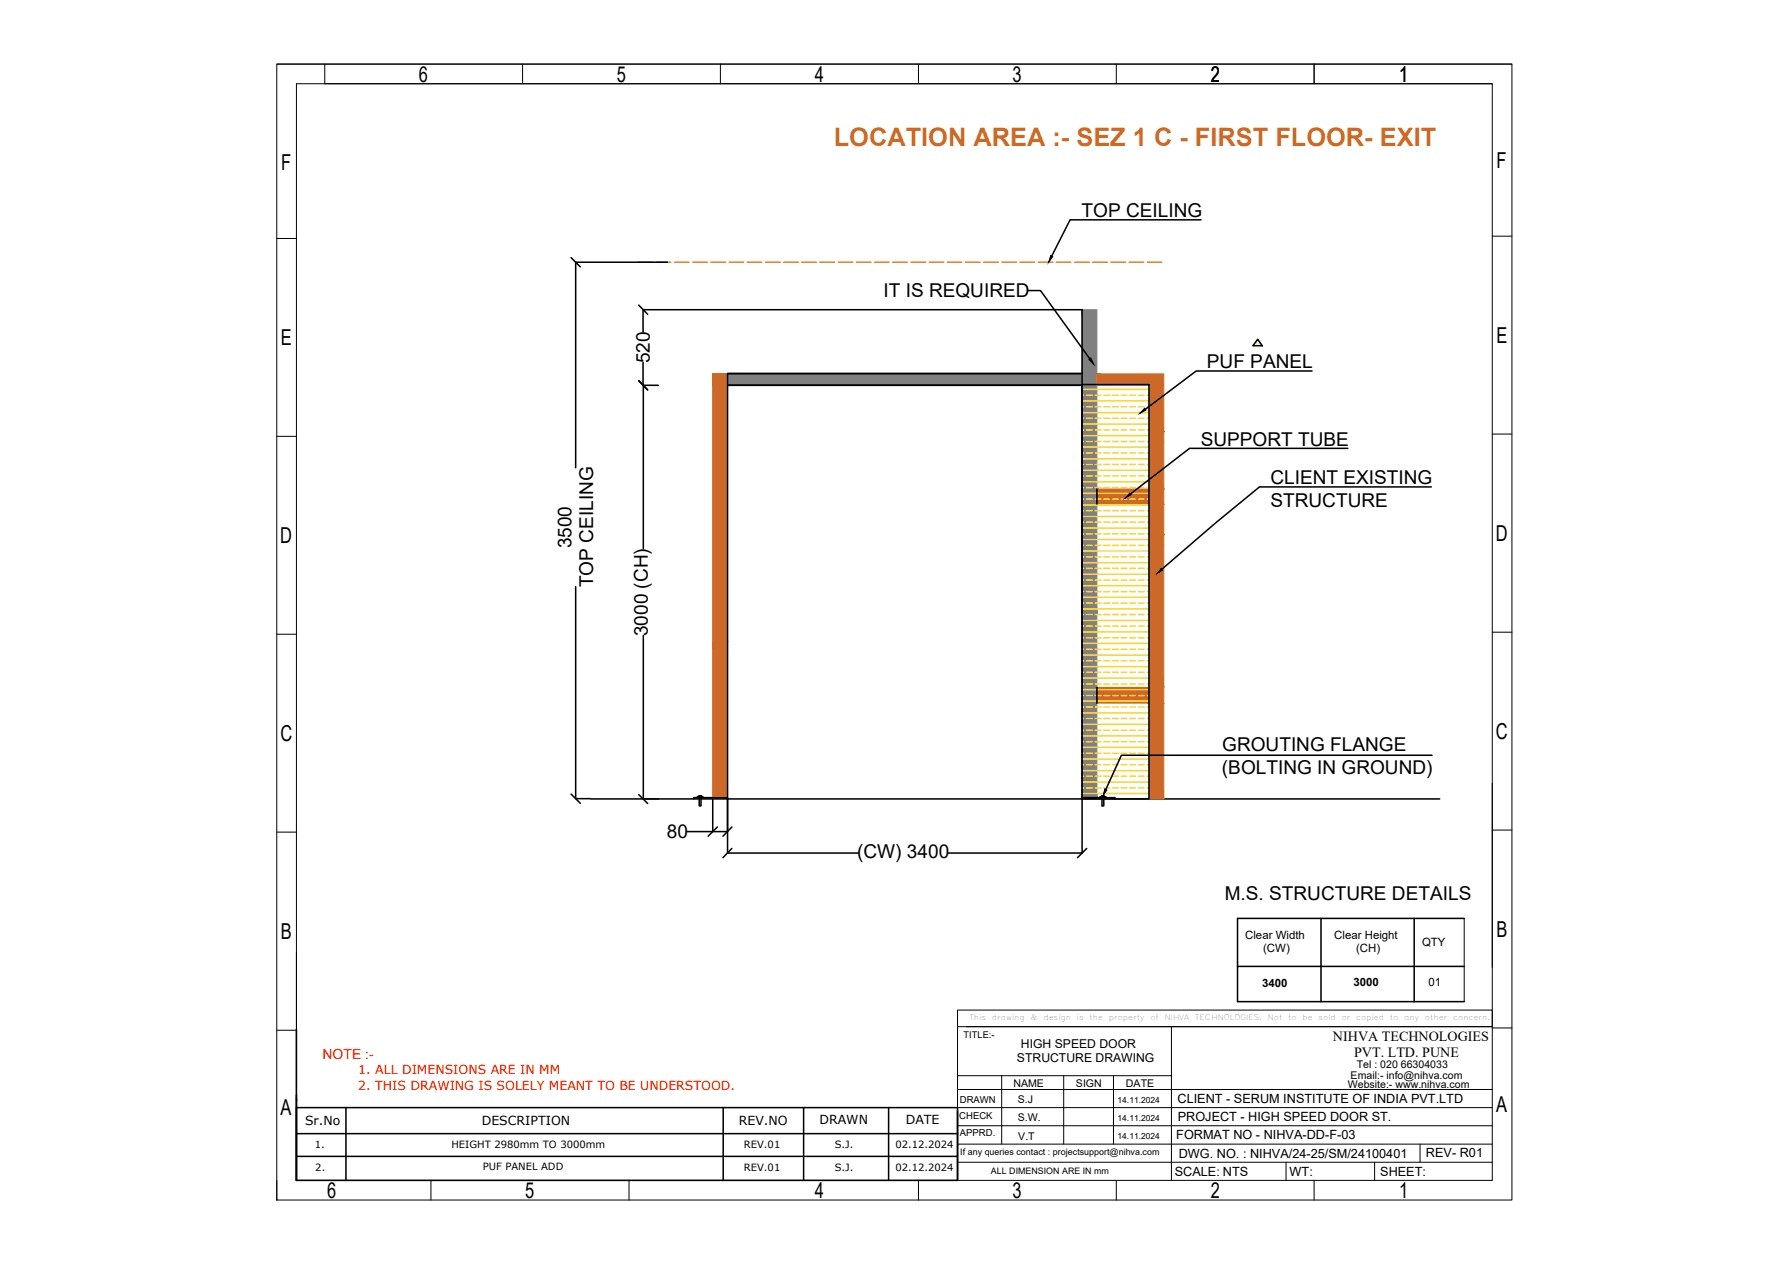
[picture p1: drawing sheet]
<svg xmlns="http://www.w3.org/2000/svg" width="297mm" height="210mm" viewBox="0 0 297 210" stroke-linecap="round" stroke-linejoin="round" font-family="sans-serif">
<!-- layer: 0 -->
<g fill="#808080" stroke="#808080" stroke-width=".17">
<path d="M120.7 61.9l58.8 2v-2zM120.7 61.9l58.8 2h-58.8z"/>
<path d="M179.5 51.4l2.4 50.3v-50.3zM179.5 51.4l2.4 50.3h-2.4z"/>
<path d="M179.5 101.7l2.4 30.5v-30.5zM179.5 101.7l2.4 30.5h-2.4z"/>
</g>
<g fill="none" stroke="#000" stroke-width=".17">
<path d="M45.9 10.6h204.9v188.4h-204.9zM45.9 10.6h204.9M53.9 10.6v3.3h193.6v181.8h-198.3v-181.8h198.3M86.7 10.6v3.3M119.5 10.6v3.3M152.3 10.6v3.3M185.1 10.6v3.3M217.9 10.6v3.3M45.9 39.5h3.3M247.5 39.2h3.3M45.9 72.3h3.3M247.5 72h3.3"/>
<path d="M45.9 105.2h3.3M247.5 104.8h3.3M45.9 138h3.3M247.5 129.9v30.5M247.5 137.6h3.3M242.8 152.3v13.8M45.9 170.8h3.3M158.8 167.5h88.7v2.7h-88.7zM158.8 170.2v25.5M158.8 178.4h35.5M160.3 170.2h87.2M166.1 178.4v11.3"/>
<path d="M176.4 178.4v11.3M184.7 178.4v11.3M194.3 170.2v25.5M218.4 166v.1M247.5 170.4h3.3M45.9 195.7v3.3M71.5 195.7v3.3M104.3 195.7v3.3M152.3 195.7v3.3M158.8 189.7h88.7M158.8 186.6h88.7M158.8 183.6h88.7"/>
<path d="M158.8 180.6h88.7M158.8 192.7h88.7M185.1 195.7v3.3M213.3 192.7v3M217.9 195.7v3.3M228 192.7v3M235.5 189.7v3"/>
</g>
<g fill="none" stroke="#000" stroke-width=".25">
<path d="M199.2 36.4h-21.7l-3.1 6.1M94.7 42.7l1.5 1.5M105.9 50.6l1.5 1.5M106.7 55.1v-3.7h72.8v81.1M110.7 43.5h-15.2v34.1M170.6 48.2h2l8.1 11.3M208.6 56.3l.8 1h-1.6zM105.9 63.1l1.5 1.5M106.7 60.1v3.8h2.5M106.7 63.9v27.1M120.7 63.9h58.8M179.5 61.9h-58.8v70.6v-.3h-4.6"/>
<path d="M179.5 63.8h11.1v68.7h-11.1zM217.6 61.5h-19.2l-8.4 6.4M223.5 74.3h-26.2l-9.8 7.6M95.5 97.3v35.1h2.4M181.9 81.1v2.5M237.4 80.7h-28.5l-7.3 6-8.9 7.7M106.7 105.4v27.1M181.9 114v2.6M94.7 131.7l1.5 1.5M98 132.5h140.8M105.9 131.7l1.5 1.5M113.9 137.9h4.3"/>
<path d="M115.9 132h.4l-.2 .1h.2v1.5h-.3v-1.5h.1zM115.9 132.1h-.2v.1h.6M116.3 132.2h-1.2v.3M116.3 132.1h.3v.1h-.3M118.2 132.5v5.4h2.5v-5.4v8.9h21.7M119 137.1l-1.6 1.5M121.4 137.1l-1.5 1.5M179.5 132.2h5.4v.3M179.5 132.5v8.9h-22.2M182.7 132h.4l-.2 .1h.2v1.5h-.3v-1.5h.1zM182.7 132.1h-.2v.1h.9v-.1h-.3M237.5 125.2h-51.5l-2.6 5.7"/>
<path d="M121.4 140.7l-1.5 1.5M180.2 140.7l-1.5 1.5M219.1 152.3v13.8M234.5 152.3v13.8M242.8 152.3h-37.6v13.8h37.6M49.2 170.7v25M205.2 160.2h37.6M49.2 183.6h109.6v12.1h-109.6zM49.2 182.3h.1M49.2 188h109.6M49.2 191.7h109.6M57.4 183.6v12.1"/>
<path d="M119.9 183.6v12.1M133.3 183.6v12.1M147.4 183.6v12.1M158.8 184.1v11.6"/>
</g>
<g fill="#cd6928" stroke="#cd6928" stroke-width=".17">
<path d="M190.6 63.9h2.4v7.6z"/>
<path d="M190.6 83.6h2.4v5z"/>
<path d="M118.2 61.9l2.5 44.5v-44.5zM118.2 61.9l2.5 44.5h-2.5z"/>
<path d="M118.2 106.4l2.5 25.8v-25.8zM118.2 106.4l2.5 25.8h-2.5z"/>
<path d="M181.9 62l11.1 1.9v-1.9zM181.9 62l11.1 1.9h-11.1z"/>
<path d="M190.6 63.9v7.6h2.4zM190.6 71.5h2.4l-2.4 1.8zM190.6 73.3h2.4v-1.8z"/>
<path d="M190.6 73.3l2.4 7.8v-7.8zM190.6 73.3l2.4 7.8h-2.4z"/>
<path d="M190.6 81.1l2.4 2.5v-2.5zM190.6 81.1l2.4 2.5h-2.4z"/>
<path d="M181.9 81.1l8.7 2.5v-2.5zM181.9 81.1l8.7 2.5h-8.7z"/>
<path d="M190.6 83.6v5h2.4zM190.6 88.6h2.4l-2.4 1.8zM190.6 90.4h2.4v-1.8z"/>
<path d="M190.6 90.4l2.4 23.6v-23.6zM190.6 90.4l2.4 23.6h-2.4z"/>
<path d="M190.6 114l2.4 2.6v-2.6zM190.6 114l2.4 2.6h-2.4z"/>
<path d="M181.9 114l8.7 2.6v-2.6zM181.9 114l8.7 2.6h-8.7z"/>
<path d="M190.6 116.6l2.4 15.9v-15.9zM190.6 116.6l2.4 15.9h-2.4z"/>
</g>
<g fill="none" stroke="#f8d731" stroke-width=".25">
<path d="M179.5 64.6h11.1M179.5 66.5h11.1M179.5 68.4h11.1M179.5 70.3h11.1M179.5 72.2h11.1M179.5 74.1h11.1M179.5 76.1h11.1M179.5 78h11.1M179.5 79.9h11.1M179.5 65.5h.2M179.5 67.4h.2M179.5 69.3h.2"/>
<path d="M179.5 71.3h.2M179.5 73.2h.2M179.5 75.1h.2M179.5 77h.2M179.5 78.9h.2M180.2 65.5h1M180.2 67.4h1M180.2 69.3h1M180.2 71.3h1M180.2 73.2h1M180.2 75.1h1M180.2 77h1"/>
<path d="M180.2 78.9h1M181.6 65.5h1M181.6 67.4h1M181.6 69.3h1M181.6 71.3h1M181.6 73.2h1M181.6 75.1h1M181.6 77h1M181.6 78.9h1M183.1 65.5h.9M183.1 67.4h.9M183.1 69.3h.9"/>
<path d="M183.1 71.3h.9M183.1 73.2h.9M183.1 75.1h.9M183.1 77h.9M183.1 78.9h.9M184.5 65.5h1M184.5 67.4h1M184.5 69.3h1M184.5 71.3h1M184.5 73.2h1M184.5 75.1h1M184.5 77h1"/>
<path d="M184.5 78.9h1M185.9 65.5h1M185.9 67.4h1M185.9 69.3h1M185.9 71.3h1M185.9 73.2h1M185.9 75.1h1M185.9 77h1M185.9 78.9h1M187.4 65.5h.9M187.4 67.4h.9M187.4 69.3h.9"/>
<path d="M187.4 71.3h.9M187.4 73.2h.9M187.4 75.1h.9M187.4 77h.9M187.4 78.9h.9M188.8 65.5h1M188.8 67.4h1M188.8 69.3h1M188.8 71.3h1M188.8 73.2h1M188.8 75.1h1M188.8 77h1"/>
<path d="M188.8 78.9h1M190.3 65.5h.3M190.3 67.4h.3M190.3 69.3h.3M190.3 71.3h.3M190.3 73.2h.3M190.3 75.1h.3M190.3 77h.3M190.3 78.9h.3M179.5 81.8h11.1M179.5 83.7h11.1M179.5 85.6h11.1"/>
<path d="M179.5 87.5h11.1M179.5 89.5h11.1M179.5 91.4h11.1M179.5 93.3h11.1M179.5 95.2h11.1M179.5 97.1h11.1M179.5 99h11.1M179.5 80.9h.2M179.5 82.8h.2M179.5 84.7h.2M179.5 86.6h.2M179.5 88.5h.2"/>
<path d="M179.5 90.4h.2M179.5 92.3h.2M179.5 94.2h.2M179.5 96.2h.2M179.5 98.1h.2M179.5 100h.2M180.2 80.9h1M180.2 82.8h1M180.2 84.7h1M180.2 86.6h1M180.2 88.5h1M180.2 90.4h1"/>
<path d="M180.2 92.3h1M180.2 94.2h1M180.2 96.2h1M180.2 98.1h1M180.2 100h1M181.6 80.9h1M181.6 82.8h1M181.6 84.7h1M181.6 86.6h1M181.6 88.5h1M181.6 90.4h1M181.6 92.3h1"/>
<path d="M181.6 94.2h1M181.6 96.2h1M181.6 98.1h1M181.6 100h1M183.1 80.9h.9M183.1 82.8h.9M183.1 84.7h.9M183.1 86.6h.9M183.1 88.5h.9M183.1 90.4h.9M183.1 92.3h.9M183.1 94.2h.9"/>
<path d="M183.1 96.2h.9M183.1 98.1h.9M183.1 100h.9M184.5 80.9h1M184.5 82.8h1M184.5 84.7h1M184.5 86.6h1M184.5 88.5h1M184.5 90.4h1M184.5 92.3h1M184.5 94.2h1M184.5 96.2h1"/>
<path d="M184.5 98.1h1M184.5 100h1M185.9 80.9h1M185.9 82.8h1M185.9 84.7h1M185.9 86.6h1M185.9 88.5h1M185.9 90.4h1M185.9 92.3h1M185.9 94.2h1M185.9 96.2h1M185.9 98.1h1"/>
<path d="M185.9 100h1M187.4 80.9h.9M187.4 82.8h.9M187.4 84.7h.9M187.4 86.6h.9M187.4 88.5h.9M187.4 90.4h.9M187.4 92.3h.9M187.4 94.2h.9M187.4 96.2h.9M187.4 98.1h.9M187.4 100h.9"/>
<path d="M188.8 80.9h1M188.8 82.8h1M188.8 84.7h1M188.8 86.6h1M188.8 88.5h1M188.8 90.4h1M188.8 92.3h1M188.8 94.2h1M188.8 96.2h1M188.8 98.1h1M188.8 100h1M190.3 80.9h.3"/>
<path d="M190.3 82.8h.3M190.3 84.7h.3M190.3 86.6h.3M190.3 88.5h.3M190.3 90.4h.3M190.3 92.3h.3M190.3 94.2h.3M190.3 96.2h.3M190.3 98.1h.3M190.3 100h.3M179.5 101h11.1M179.5 102.9h11.1"/>
<path d="M179.5 104.8h11.1M179.5 106.7h11.1M179.5 108.6h11.1M179.5 110.5h11.1M179.5 112.4h11.1M179.5 114.3h11.1M179.5 116.2h11.1M179.5 118.2h11.1M179.5 101.9h.2M179.5 103.8h.2M179.5 105.7h.2M179.5 107.7h.2"/>
<path d="M179.5 109.6h.2M179.5 111.5h.2M179.5 113.4h.2M179.5 115.3h.2M179.5 117.2h.2M179.5 119.1h.2M180.2 101.9h1M180.2 103.8h1M180.2 105.7h1M180.2 107.7h1M180.2 109.6h1M180.2 111.5h1"/>
<path d="M180.2 113.4h1M180.2 115.3h1M180.2 117.2h1M180.2 119.1h1M181.6 101.9h1M181.6 103.8h1M181.6 105.7h1M181.6 107.7h1M181.6 109.6h1M181.6 111.5h1M181.6 113.4h1M181.6 115.3h1"/>
<path d="M181.6 117.2h1M181.6 119.1h1M183.1 101.9h.9M183.1 103.8h.9M183.1 105.7h.9M183.1 107.7h.9M183.1 109.6h.9M183.1 111.5h.9M183.1 113.4h.9M183.1 115.3h.9M183.1 117.2h.9M183.1 119.1h.9"/>
<path d="M184.5 101.9h1M184.5 103.8h1M184.5 105.7h1M184.5 107.7h1M184.5 109.6h1M184.5 111.5h1M184.5 113.4h1M184.5 115.3h1M184.5 117.2h1M184.5 119.1h1M185.9 101.9h1M185.9 103.8h1"/>
<path d="M185.9 105.7h1M185.9 107.7h1M185.9 109.6h1M185.9 111.5h1M185.9 113.4h1M185.9 115.3h1M185.9 117.2h1M185.9 119.1h1M187.4 101.9h.9M187.4 103.8h.9M187.4 105.7h.9M187.4 107.7h.9"/>
<path d="M187.4 109.6h.9M187.4 111.5h.9M187.4 113.4h.9M187.4 115.3h.9M187.4 117.2h.9M187.4 119.1h.9M188.8 101.9h1M188.8 103.8h1M188.8 105.7h1M188.8 107.7h1M188.8 109.6h1M188.8 111.5h1"/>
<path d="M188.8 113.4h1M188.8 115.3h1M188.8 117.2h1M188.8 119.1h1M190.3 101.9h.3M190.3 103.8h.3M190.3 105.7h.3M190.3 107.7h.3M190.3 109.6h.3M190.3 111.5h.3M190.3 113.4h.3M190.3 115.3h.3"/>
<path d="M190.3 117.2h.3M190.3 119.1h.3M179.5 120.1h11.1M179.5 122h11.1M179.5 123.9h11.1M179.5 125.9h11.1M179.5 127.8h11.1M179.5 129.7h11.1M179.5 131.6h11.1M179.5 121.1h.2M179.5 123h.2M179.5 124.9h.2"/>
<path d="M179.5 126.8h.2M179.5 128.7h.2M179.5 130.6h.2M180.2 121.1h1M180.2 123h1M180.2 124.9h1M180.2 126.8h1M180.2 128.7h1M180.2 130.6h1M181.6 121.1h1M181.6 123h1M181.6 124.9h1"/>
<path d="M181.6 126.8h1M181.6 128.7h1M181.6 130.6h1M183.1 121.1h.9M183.1 123h.9M183.1 124.9h.9M183.1 126.8h.9M183.1 128.7h.9M183.1 130.6h.9M184.5 121.1h1M184.5 123h1M184.5 124.9h1"/>
<path d="M184.5 126.8h1M184.5 128.7h1M184.5 130.6h1M185.9 121.1h1M185.9 123h1M185.9 124.9h1M185.9 126.8h1M185.9 128.7h1M185.9 130.6h1M187.4 121.1h.9M187.4 123h.9M187.4 124.9h.9"/>
<path d="M187.4 126.8h.9M187.4 128.7h.9M187.4 130.6h.9M188.8 121.1h1M188.8 123h1M188.8 124.9h1M188.8 126.8h1M188.8 128.7h1M188.8 130.6h1M190.3 121.1h.3M190.3 123h.3M190.3 124.9h.3"/>
<path d="M190.3 126.8h.3M190.3 128.7h.3M190.3 130.6h.3"/>
</g>
<path d="M174.3 42.4l.3 .1-.7 1zM180.6 59.6l.3-.2 .5 1zM189.8 67.7l.2 .3-1 .5zM187.4 81.7l.2 .3-1 .6zM192.6 94.2l.2 .3-.9 .6zM183.2 130.8l.4 .2-.7 1z" fill="#000" stroke="#000" stroke-width=".17"/>
<g fill="none" stroke="#ff7f00" stroke-width=".25">
<path d="M105.9 43.5h2.4M108.9 43.5h2.4M111.9 43.5h2.4M114.9 43.5h2.4M117.9 43.5h2.4M120.9 43.5h2.4M123.9 43.5h2.4M127 43.5h2.4M130 43.5h2.4M133 43.5h2.4M136 43.5h2.4M139 43.5h2.4"/>
<path d="M142 43.5h2.5M145 43.5h2.5M148.1 43.5h2.4M151.1 43.5h2.4M154.1 43.5h2.4M157.1 43.5h2.4M160.1 43.5h2.4M163.2 43.5h2.4M166.2 43.5h2.4M169.2 43.5h2.4M172.2 43.5h2.4M175.2 43.5h2.4"/>
<path d="M178.2 43.5h2.5M181.2 43.5h2.5M184.2 43.5h2.5M187.3 43.5h2.4M190.3 43.5h2.4"/>
</g>
<text font-size="4.2" fill="#cd6928" x="138.3" y="24.3">LOCATION AREA :- SEZ 1 C - FIRST FLOOR- EXIT</text>
<g font-size="3.6">
<text x="69.5" y="13.6">6</text>
<text x="102.3" y="13.6">5</text>
<text x="135.1" y="13.6">4</text>
<text x="168" y="13.6">3</text>
<text x="200.8" y="13.6">2</text>
<text x="232" y="13.6">1</text>
<text x="46.6" y="28.2">F</text>
<text x="248.2" y="27.9">F</text>
<text x="46.6" y="57.3">E</text>
<text x="248.2" y="56.9">E</text>
<text x="248.1" y="89.7">D</text>
<text x="46.5" y="90">D</text>
<text x="46.5" y="122.9">C</text>
<text x="248.1" y="122.6">C</text>
<text x="46.6" y="155.7">B</text>
<text x="248.2" y="155.3">B</text>
<text x="46.5" y="184.8">A</text>
<text x="248.1" y="184.4">A</text>
<text x="54.3" y="198.6">6</text>
<text x="87.1" y="198.6">5</text>
<text x="135.1" y="198.6">4</text>
<text x="168" y="198.7">3</text>
<text x="200.8" y="198.7">2</text>
<text x="232" y="198.7">1</text>
</g>
<g font-size="3.2">
<text x="179.4" y="36">TOP CEILING</text>
<text x="146.5" y="49.2">IT IS REQUIRED</text>
<text x="107.8" y="60.2" transform="rotate(-90 107.8 60.2)">520</text>
<text x="200.2" y="61">PUF PANEL</text>
<text x="199.2" y="73.9">SUPPORT TUBE</text>
<text x="210.7" y="80.3">CLIENT EXISTING</text>
<text x="210.7" y="84.1">STRUCTURE</text>
<text x="94.8" y="90.9" transform="rotate(-90 94.8 90.9)">3500</text>
<text x="98.4" y="97.4" transform="rotate(-90 98.4 97.4)">TOP CEILING</text>
<text x="107.5" y="105.5" transform="rotate(-90 107.5 105.5)">3000 (CH)</text>
<text x="202.7" y="124.6">GROUTING FLANGE</text>
<text x="202.7" y="128.4">(BOLTING IN GROUND)</text>
<text x="110.6" y="139">80</text>
<text x="142.2" y="142.2">(CW) 3400</text>
<text x="203.1" y="149.1">M.S. STRUCTURE DETAILS</text>
</g>
<g font-size="2.3">
<text x="221.1" y="172.7">NIHVA TECHNOLOGIES</text>
<text x="224.6" y="175.3">PVT. LTD. PUNE</text>
</g>
<text font-size="2.3" fill="#f00" x="53.5" y="175.5">NOTE :-</text>
<g font-size="2.1" fill="#f00">
<text x="59.4" y="178.1">1. ALL DIMENSIONS ARE IN MM</text>
<text x="59.4" y="180.8">2. THIS DRAWING IS SOLELY MEANT TO BE UNDERSTOOD.</text>
</g>
<g font-size="2.1">
<text x="195.3" y="182.9">CLIENT - SERUM INSTITUTE OF INDIA PVT.LTD</text>
<text x="195.3" y="185.9">PROJECT - HIGH SPEED DOOR ST.</text>
<text x="50.6" y="186.5">Sr.No</text>
<text x="79.9" y="186.5">DESCRIPTION</text>
<text x="122.5" y="186.5">REV.NO</text>
<text x="135.9" y="186.4">DRAWN</text>
<text x="150.2" y="186.4">DATE</text>
<text x="195.1" y="188.9">FORMAT NO - NIHVA-DD-F-03</text>
<text x="236.5" y="191.9">REV- R01</text>
<text x="194.8" y="194.9">SCALE: NTS</text>
<text x="195.5" y="192.1">DWG. NO. : NIHVA/24-25/SM/24100401</text>
<text x="213.9" y="194.9">WT:</text>
<text x="228.9" y="194.9">SHEET:</text>
</g>
<g font-size="2">
<text x="169.3" y="173.7">HIGH SPEED DOOR</text>
<text x="168.7" y="176.1">STRUCTURE DRAWING</text>
</g>
<g font-size="1.9">
<text x="206.5" y="155.6">Clear Width</text>
<text x="221.3" y="155.6">Clear Height</text>
<text x="209.5" y="157.9">(CW)</text>
<text x="224.9" y="157.9">(CH)</text>
<text x="235.9" y="156.9">QTY</text>
<text x="209.3" y="163.6">3400</text>
<text x="224.5" y="163.4">3000</text>
<text x="236.9" y="163.4">01</text>
</g>
<g font-size="1.8">
<text x="224" y="178.8">Email:- info@nihva.com</text>
<text x="225" y="177">Tel : 020 66304033</text>
<text x="168.1" y="180.2">NAME</text>
<text x="168.8" y="182.8">S.J</text>
<text x="168.8" y="185.8">S.W.</text>
<text x="178.4" y="180.2">SIGN</text>
<text x="186.7" y="180.2">DATE</text>
<text x="223.5" y="180.4">Website:- www.nihva.com</text>
<text x="168.9" y="189">V.T</text>
</g>
<g font-size="1.7">
<text x="52.2" y="190.3">1.</text>
<text x="74.9" y="190.3">HEIGHT 2980mm TO 3000mm</text>
<text x="123.4" y="190.3">REV.01</text>
<text x="138.4" y="190.4">S.J.</text>
<text x="148.5" y="190.4">02.12.2024</text>
<text x="52.3" y="194.1">2.</text>
<text x="80.1" y="194">PUF PANEL ADD</text>
<text x="123.4" y="194.1">REV.01</text>
<text x="138.4" y="194.2">S.J.</text>
<text x="148.5" y="194.1">02.12.2024</text>
</g>
<g font-size="1.6">
<text x="159.1" y="185.5">CHECK</text>
<text x="159.2" y="182.8">DRAWN</text>
<text x="159.2" y="188.4">APPRD.</text>
</g>
<g font-size="1.5">
<text x="159.8" y="172.2">TITLE:-</text>
<text x="159.3" y="191.5">If any queries contact : projectsupport@nihva.com</text>
<text x="164.4" y="194.7">ALL DIMENSION ARE IN mm</text>
</g>
<g font-size="1.4">
<text x="185.3" y="182.8">14.11.2024</text>
<text x="185.3" y="185.8">14.11.2024</text>
<text x="185.3" y="188.8">14.11.2024</text>
</g>
<g font-size="1.3">
<text x="160.8" y="169.2">This</text>
<text x="164.5" y="169.2">drawing</text>
<text x="170.9" y="169.2">&amp;</text>
<text x="173.1" y="169.2">design</text>
<text x="178.6" y="169.2">is</text>
<text x="180.7" y="169.2">the</text>
<text x="183.9" y="169.2">property</text>
<text x="190.8" y="169.2">of</text>
<text x="193.2" y="169.2">NIHVA</text>
<text x="198.2" y="169.2">TECHNOLOGIES.</text>
<text x="210.3" y="169.2">Not</text>
<text x="213.6" y="169.2">to</text>
<text x="216" y="169.2">be</text>
<text x="218.7" y="169.2">sold</text>
<text x="222.5" y="169.2">or</text>
<text x="224.9" y="169.2">copied</text>
<text x="230.5" y="169.2">to</text>
<text x="232.9" y="169.2">any</text>
<text x="236.3" y="169.2">other</text>
<text x="241" y="169.2">concern.</text>
</g>
<text font-size=".6" fill="#0f0" x="208.3" y="57.2">R1</text>
</svg>
